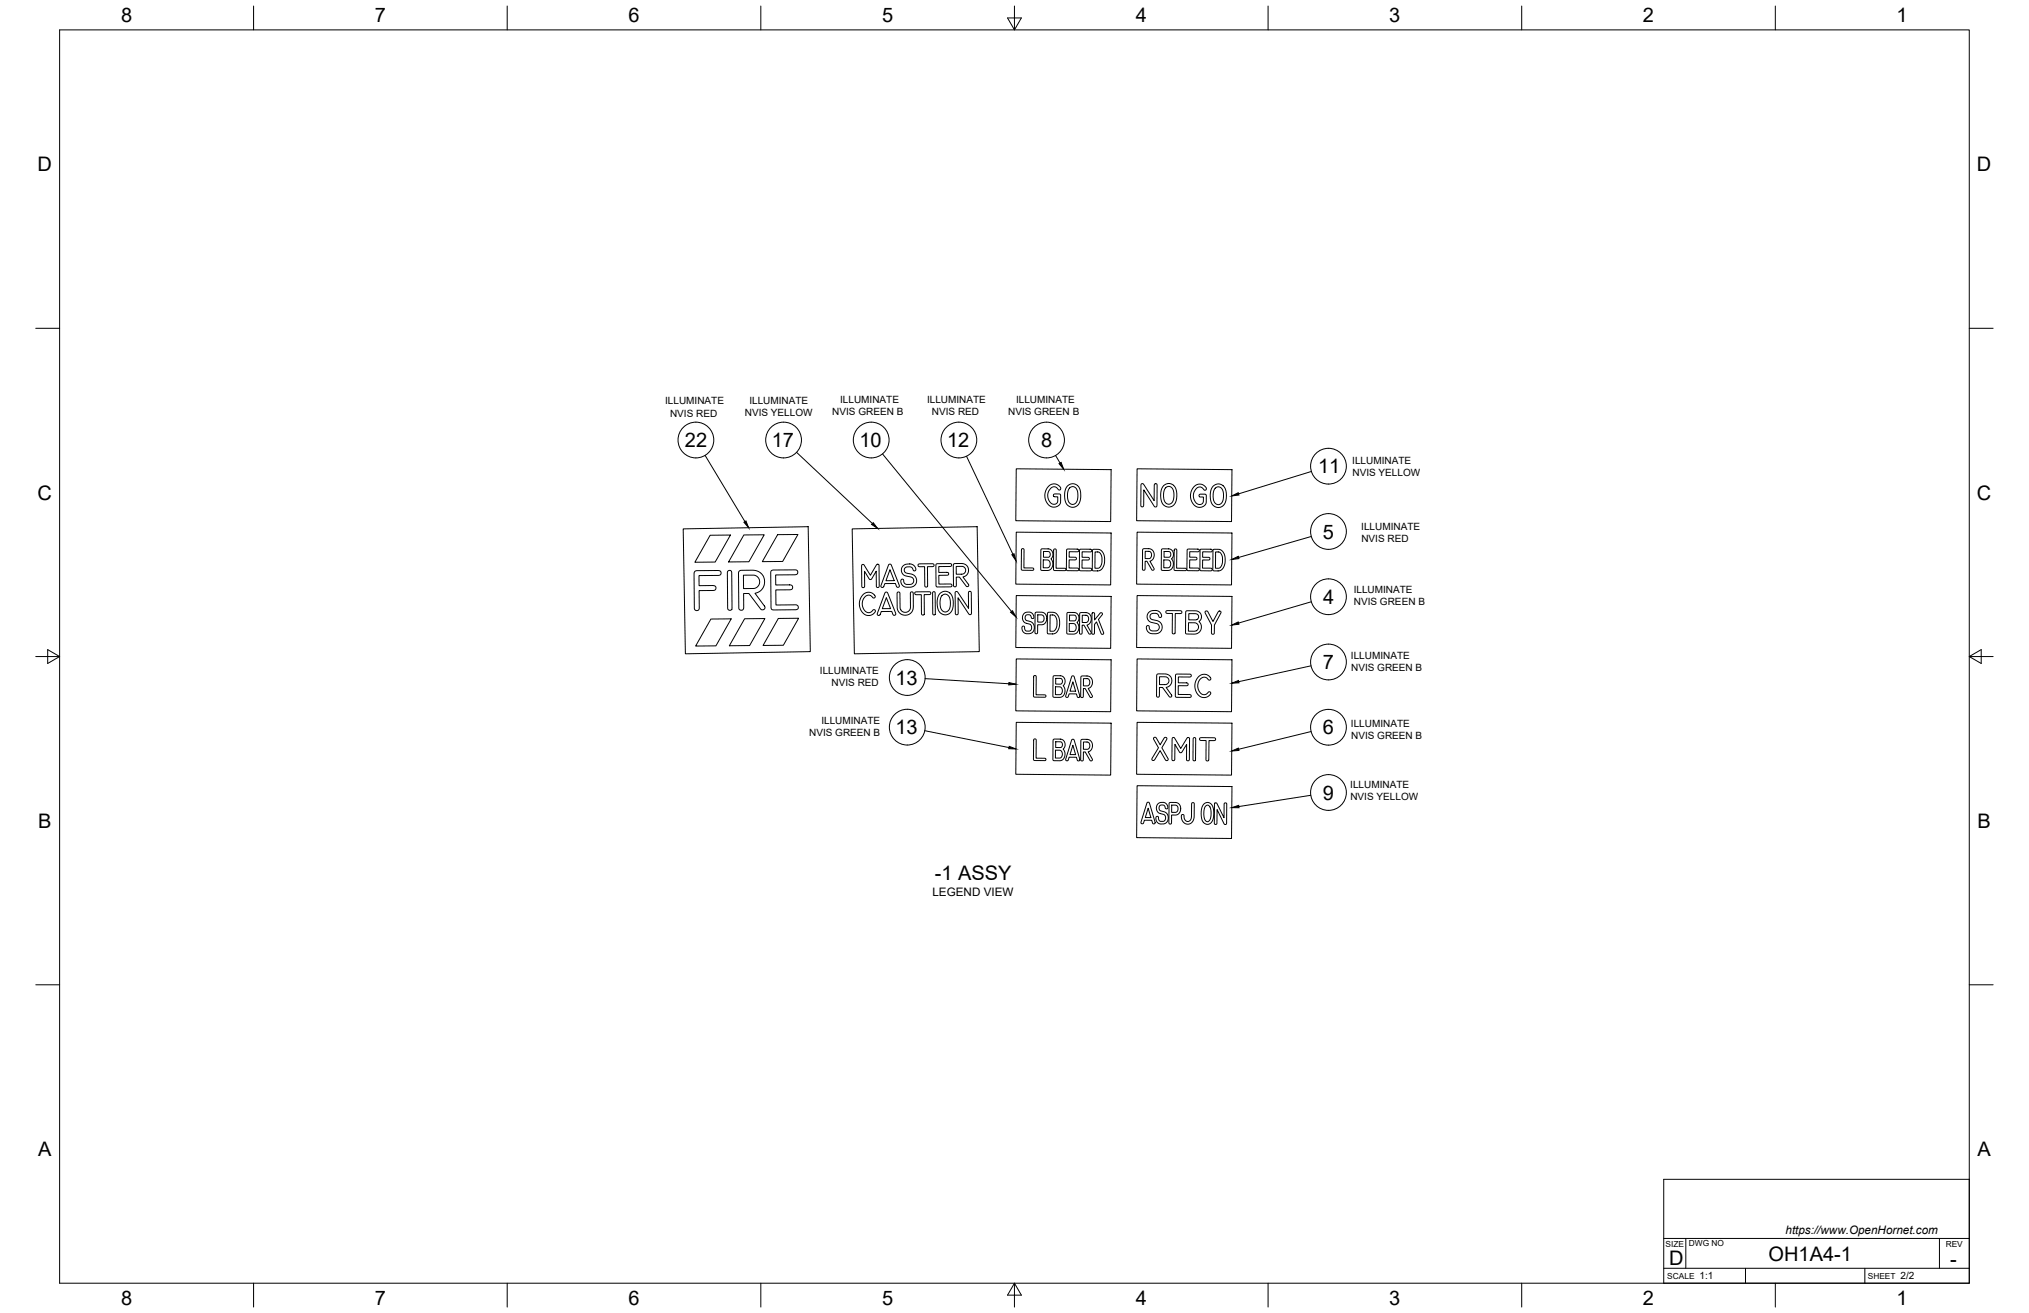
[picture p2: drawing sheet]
<svg xmlns="http://www.w3.org/2000/svg" width="864mm" height="559mm" viewBox="0 0 864 559" stroke-linecap="round" stroke-linejoin="round" font-family="sans-serif">
<!-- layer: Visible Narrow -->
<g fill="none" stroke="#000" stroke-width=".43">
<path d="M446.4 206.8l2-.9 2.2 .7a1.13 1.13 0 0 1 .6 1.9h-.5l-1.1-1.1-1.1-.2-1.2 .6-.9 1.2-.5 1.5 .2 1.5 .9 1.8 1.1 .7 1.4-.1 .7-1.1v-1.9l-1.6-.1-.1-.9 2.4-.2 .5 .4v3.1l-.4 1.1-1.5 .9h-1.9l-1.7-1.3-1.1-2.6 .2-2.8zM454.3 206.8l1.4-.8h1.6l1.3 .6 1.1 1.7 .3 2.1-.3 2.9-.8 1.6-1.5 .9-1 .1-1.2-.4-1.2-.8-.5-1.1-.3-3.9 .4-1.7zM455.3 207.7l.8-.5h1.1l.8 .6 .6 1.3v3.6l-.6 1.2-.9 .7-1.5-.2-1-1.5-.2-2.9zM485.8 206h.9l4.5 7.1 .1-6.7 .5-.5 .6 .2v9l-.3 .6-.8-.2-4.5-7-.1 6.8-.5 .4-.6-.3zM495.2 206.7l1.7-.9 1.4 .1 1.4 .8 .8 1.4 .4 2.2-.2 2.6-.8 1.7-1.3 1-1.3 .2-1.1-.3-1-.7-.7-1.1-.4-1.5v-2.6l.4-1.8zM496.3 207.5l1-.5 .9 .2 .8 .7 .5 1.1 .2 2.2-.3 1.7-.6 1.1-1 .5-1.6-.4-.8-1.6v-3.2zM508.2 207.1l1.1-.8 1.7-.3 1.3 .5 1.1 1.2v.6l-.5 .4-1.5-1.3h-1.6l-1 1.1-.8 1.7v1.3l.4 1.5 .9 1.2 1.2 .5 1-.2 .5-.5 .2-2.5-1.6-.1-.2-.8 .6-.3 2.3 .2 .1 3.6-1.4 1.5-1.5 .3-1.1-.2-1.2-.8-1-1.4-.5-1.8 .1-1.5 .6-1.9zM516.3 206.9l1.5-.8 1.5-.1 1.4 .8 .9 1.4 .4 2.3-.2 2.6-.9 1.8-1.4 .9-1.4 .2-1.1-.4-1.4-1.8-.4-1.5v-2.5l.4-1.8zM517.4 207.6l.9-.4 .9 .1 .7 .6 .7 1.1v3.6l-.6 1.4-1.1 .7-1.6-.4-.8-1.4-.1-3.1 .4-1.4zM302.3 227.8l8.6-.1-6.5 11.5-8.6 .1zM316.6 227.7l8.7-.1-6.6 11.5-8.6 .1zM331 227.5h8.6l-6.5 11.5h-8.6z"/>
<path d="M295.7 243.2l.8-.3 9.1-.1 1 .3 .3 .6-.2 .8-.9 .4-8.3 .1v4.3l6.2-.1 .7 .3 .3 .8-.3 .7-.6 .3-6.2 .1v7.5l-.3 .8-.7 .2-.8-.3-.3-.7-.1-14.7zM309.8 243.1l1.1-.3 .5 .9 .2 15.3-.3 .5-.6 .3-1-.7zM314.6 243.1l.9-.4h5.7l2.2 .9 1.3 1.3 .7 2.6-.5 2.4-1.5 1.8-2 .8 4.1 5.6 .1 .7-.4 .5-.8 .2-.7-.3-5-6.6h-2.2v6.5l-.9 .6-1-.5-.3-15zM316.4 244.8h4.6l1.1 .4 .8 .8 .4 1.2-.1 1.2-.4 .9-1.7 1.1-4.6 .1zM328.3 242.9l.8-.3 9.1-.1 1.2 .4 .1 1-.7 .7-8.7 .1 .1 4.3 6.3-.1 .7 .4 .2 .7-.2 .6-.7 .4-6.3 .1 .1 6.4 8.7-.1 .7 .7-.2 1.1-.8 .3-9.2 .1-1.1-.3-.2-.6-.2-15.2zM366.9 240.3l.9 .2 2.7 4.3 2.7-4.5 .9 .1 .1 9-.2 .5-.5 .1-.5-.3-.1-6.6-2.3 3.6-.7-.4-1.9-3.2v6.5l-.4 .5-.6-.1-.3-9zM367.2 253.2l1.4-.9 1.3-.2 1.4 .4 1.2 1.2-.1 .5-.5 .3-1.7-1.2-1.4 .2-1.2 1.2-.5 1.5 .1 2.2 1.2 1.9 1.7 .4 1.7-1.2 .6 .1v.9l-1.3 1.2-1 .3-1.7-.3-1.2-.9-.9-1.3-.5-1.6v-1.6l.4-1.4zM376.8 252.2l.7-.2 .4 .5 3.3 8.5-.2 .8-.8-.1-.6-1.5-4.5 .1-.7 1.5-.4 .1-.6-.3zM377.3 254.4l1.8 4.6h-3.6zM378.3 240.2l.6-.1 .5 .5 3.3 8.4-.2 .9-.8-.1-.6-1.5-4.5 .1-.6 1.5-.6 .1-.4-.3zM378.8 242.5l1.8 4.6h-3.5zM382 252.1l.6-.2 .4 .6 .3 6.8a2.23 2.23 0 0 0 2.6 1.2 2.23 2.23 0 0 0 1.6-2.4v-5.6l.2-.5 .5-.1 .5 .5v5.8l-.5 2-.9 1-1.8 .6-1.6-.2-1.1-.8-.9-1.9z"/>
<path d="M384.4 240.8l1.2-.6 2-.2 1.2 .5 .8 1 .2 .9-.5 .6-.6-.2-.5-1.2-.8-.4-1.8 .2-.7 1 .5 1.3 3.1 .8 1.4 1.4 .2 1-.1 1.3-1.4 1.4-3.1 .3-1-.4-.8-1-.3-1.3 .5-.7 .6 .2 .3 1.3 .9 .7 2.3-.1 .6-.5 .3-.9-.2-.8-.5-.6-2.9-.8-1.2-.9-.4-1.8zM389.4 252.1l6-.3 .7 .3-.2 .9-2.5 .1v8.2l-.3 .4h-.6l-.3-.5-.1-8.1-2.4-.1-.4-.4zM390.8 240.2l.6-.2 5.4-.1 .7 .3-.2 .8-2.5 .2v8.2l-.4 .5-.8-.5-.1-8.2-2.5-.1zM397 252.1l.7-.3 .3 .5 .1 8.9-.5 .5-.6-.5zM398.5 240.1l6-.2 .5 .2v.6l-.5 .4h-4.9v2.5h3.7l.5 .5-.5 .7-3.7 .1v3.7h5.1l.5 .3-.2 .7h-6.5zM400 252.6l1.3-.8 1.5-.1 1.5 .6 .9 1.3 .5 2.2-.1 2.7-.8 1.9-1.2 1-1.1 .3-1.2-.2-1.1-.6-.8-1.2-.5-1.9v-2.3l.4-1.8zM400.9 253.5l.8-.5h1.1l.9 .6 .6 1.3v3.6l-.6 1.3-1 .6-1.6-.4-.8-1.4-.1-3.2zM405.9 240.1l.6-.3 3.4 .1 1.3 .6 .7 .7 .3 1.5-.3 1.3-.7 .9-1.3 .6 2.3 3.3-.1 .7-.9-.1-2.9-3.8h-1.3v3.6l-.4 .5-.7-.2zM406.6 252l.6-.3 .4 .3 4.6 6.9v-6.7l.3-.5 .7 .1 .3 9.1-.3 .6-.8-.1-4.6-7v6.7l-.4 .5-.7-.2zM407 241.1l2.5-.1 .8 .3 .7 1.2-.3 1.2-.9 .6-2.8 .1zM302.6 263.5l8.6-.1-6.5 11.5-8.6 .1zM316.9 263.3l8.7-.1-6.5 11.5-8.7 .1z"/>
<path d="M331.3 263.2l8.6-.1-6.5 11.5-8.6 .1zM488.9 260.7l1.2-.7 2.2-.2 1.1 .6 .8 1 .2 1-.6 .4-.5-.3-.6-1.2-.9-.3-1.6 .2-.7 .9 .5 1.4 2.9 .8 1.5 1.3 .3 1.4-.2 .9-1.4 1.6-1.4 .2-2.2-.2-1.4-1.5-.2-1.2 .5-.6 .7 .3 .4 1.5 .9 .5 2.1-.1 .6-.5 .3-.8-.1-.9-.7-.7-2.8-.7-1-.7-.6-1.7zM496.3 260.1l6.1-.2 .6 .4-.3 .7-2.5 .1v8.1l-.3 .5h-.6l-.4-.3 .1-8.3-2.5-.1zM504.8 260.2l.4-.3h3.6l1.5 .5 .8 .9 .3 1-.5 1.7a.56 .56 0 0 0-.6 .6 .56 .56 0 0 0 .5 .5l.5 1.1v1.1l-.3 1.1-.8 .8-1.5 .7-3.9-.2zM505.9 265h2.7l.8 .4 .7 1.2-.3 1.4-1 .6h-3zM506 261.2l3.6 .2 .5 .8v.8l-1 .8h-3.1zM513 260.2l.5-.2 .5 .2 2.3 4.3 2.3-4.3 .6-.1 .5 .4-2.8 5.5-.1 3.5-.2 .4-.9-.3v-3.6l-2.7-5zM492.5 287l.7-.2 3.3 .1 1.2 .5 .7 .8 .4 1.4-.3 1.5-.9 .9-1.3 .6 2.4 3.2-.2 .8-.8-.1-2.9-3.9h-1.3v3.6l-.4 .5-.7-.2zM493.5 288l2.8 .1 .6 .3 .6 1.2-.2 1-1 .7-2.8 .1zM500.4 287.1l6.1-.2 .5 .4v.6l-.5 .2h-5v2.5h3.7l.5 .8-.6 .4h-3.6v3.8h5l.5 .5-.2 .6-6 .1-.5-.3zM510.2 287.9l1.1-.7 1.3-.2 2 .8a.88 .88 0 0 1 .8 .7 .88 .88 0 0 1-.5 1l-1.5-1.1-1.1-.2-1 .5-1 1.2-.5 2.6 .6 1.7 .7 .9 1.6 .6 .9-.4 .9-.9 .8 .5-.3 .8-1.1 .8-1.3 .4-1.3-.2-1.1-.7-.8-1.1-.8-2.4 .3-2.5zM491.1 314l.5-.2 .5 .2 1.7 3 1.8-3.1 1 .1v.6l-2.1 3.6 2.7 4.7-.3 .7-.8-.2-2.3-3.9-2.5 4-.6 .2-.4-.3v-.7l2.8-4.5-2.1-3.5z"/>
<path d="M499.1 314h.8l2.7 4.5 2.6-4.4 1-.1v9.3l-.2 .4h-.7l-.3-.3 .1-6.6-2.1 3.3-.5 .3-.6-.4-1.8-3.2-.1 6.4-.4 .5-.7-.1zM508 314.1l.6-.2 .3 .6-.1 8.9-.5 .4-.5-.4zM510.7 314.1l6.1-.1 .6 .3v.6l-.5 .3h-2.3l-.1 8.2-.4 .5-.5-.1-.3-.6 .1-8-2.5-.1-.3-.4z"/>
</g>
<!-- layer: Visible -->
<g fill="none" stroke="#000" stroke-width=".43">
<path d="M432.5 199.5l40.4 .4-.2 22.1-40.3-.4zM484 199.5l40.4 .4-.2 22.1-40.4-.4zM290.8 225.1l53.2-.9 .9 53.1-53.2 1zM362.7 225.1l53.2-.9 .9 53.1-53.2 1zM432.5 226.5l40.4 .3-.2 22.1-40.3-.3zM434.8 233.7l.7-.2 .4 .4-.1 7.8h3.8l.4 .6-.3 .4h-4.5l-.5-.3zM443.1 233.8l3-.2 1 .3 .9 1.2-.1 2a.87 .87 0 0 0-.5 .8 .87 .87 0 0 0 .5 .8l.1 2.1-.9 1.6-1.2 .4-2.8-.2zM444.1 238.3h1.8l.8 .5 .3 1.5-.7 1.2-2.3 .1zM444.2 234.7l2.5 .2 .3 .9-.3 1.2-2.6 .2zM448.6 233.8l.8-.1 .2 .5-.1 7.6 3.9 .1 .3 .4-.2 .5h-4.6l-.5-.3zM454.1 233.8l4.6-.1 .4 .3v.6l-.4 .2h-3.6v2.3l2.6 .1 .4 .2 .1 .5-.6 .4h-2.5l-.1 3.4 3.7 .1 .4 .4-.1 .6-5-.1zM459.6 233.9l4.5-.2 .5 .3v.6l-.3 .3-3.7-.1v2.4h2.7l.4 .7-.6 .4h-2.5l-.1 3.5h3.7l.4 .3-.2 .8-4.9-.2z"/>
<path d="M465.1 234h3l1 .7 .8 1.5 .3 1.4-.2 2.5-.9 1.9-1 .8-2.6 .2-.6-.3zM466.1 234.9l1.8 .2 1 1.8-.1 3.3-.6 1.2-.7 .4h-1.5zM484 226.5l40.4 .3-.2 22.1-40.4-.3zM486.5 233.7l3-.1 .9 .5 .6 .8 .3 1.3-.2 1.1-.7 1.1-1 .4 1.8 3.1-.2 .7h-.7l-2.1-3.7h-.8l-.1 3.6h-1zM487.4 234.6l1.9 .1 .5 .4 .3 1.3-.5 1.2-2.2 .1zM494.5 233.7l2.9-.1 1.1 .3 .8 1.2v1.9a1.04 1.04 0 0 0-.6 .9 1.04 1.04 0 0 0 .5 .9l.1 2-.9 1.6-1 .4-3-.2zM495.4 238.3h1.8l.8 .5 .3 1.5-.7 1.2-2.3 .1zM495.5 234.7l2.4 .2 .4 .9-.3 1.2-2.6 .2zM499.9 233.8l.8-.1 .2 .5-.1 7.6 3.9 .1 .3 .4-.2 .5h-4.4l-.7-.3zM505.4 233.8l4.6-.1 .4 .3v.5l-.4 .3h-3.6v2.3l2.6 .1 .5 .7-.6 .4h-2.5l-.1 3.4 3.6 .1 .5 .4-.1 .6-5-.1zM510.9 233.9l4.5-.2 .5 .3v.6l-.3 .3-3.7-.1v2.4h2.7l.4 .7-.5 .4h-2.6l-.1 3.5 3.8 .1 .3 .4-.2 .6-4.9-.2zM516.4 234h3l1 .7 .8 1.5 .3 2.2-.2 1.7-.9 1.9-1.1 .9-2.5 .1-.6-.4z"/>
<path d="M517.4 234.9l1.8 .2 1.1 1.8-.2 3.3-.6 1.2-.6 .4h-1.6zM432.5 253.5l40.4 .3-.2 22.1-40.3-.3zM484 253.5l40.4 .3-.2 22.1-40.4-.3zM435.7 261.3l1.1-.7 1.6-.1 1 .6 .5 .9 .1 .9-.3 .3-.6-.1-.5-1.1-.5-.4-1.2 .1-.6 .9 .4 1.4 2.4 .8 1 1.4-.1 2.1-1.3 1.3h-2.2l-.7-.4-.7-.9-.1-1.3 .5-.6 .5 .2 .3 1.5 .6 .5 1.6-.1 .6-1.1-.5-1.6-2.3-.8-.7-.6-.4-1.7zM440.7 260.7l3.5 .1 1 1 .3 1.4-.3 1.4-.8 1-2.7 .3-.1 3.4-.4 .4-.5-.1-.2-.4zM441.7 261.7h1.7l.7 .4 .3 1.3-.6 1.2-2.1 .2zM446 260.7l3.1 .1 .8 .7 .8 1.4 .3 1.8-.3 2.6-.9 1.7-1.1 .7-2.9-.2zM447 261.7l1.9 .3 .9 1.9-.1 3-.8 1.4-.6 .3h-1.4zM454.3 260.8l2.9-.1 1 .3 1 1.4-.1 1.5a1.14 1.14 0 0 0-.1 1.9l.1 2.1-.9 1.5-1.3 .5-2.8-.2zM455.1 265.4h1.9l.8 .6 .2 1.5-.6 1.1-2.3 .1zM455.2 261.8l2.5 .2 .4 1-.4 1-2.5 .2zM459.6 260.9l3.2-.1 1.3 1 .4 1.3-.2 1.3-.8 1.2-.9 .4 1.8 3.2-.2 .6-.7-.1-2.1-3.6h-.8l-.1 3.6-.7 .2-.3-.3z"/>
<path d="M460.7 261.8l1.7 .1 .6 .3 .3 1.5-.6 1.1-2.1 .1zM464.9 260.9l.5-.2 .4 .3 .1 2.8 2.4-2.9 .8 .1 .1 .5-1.7 2.1 2.3 5.7-.3 .6-.8-.3-2-4.9-.8 1-.1 3.9-.4 .3-.6-.2zM432.5 280.4l40.4 .4-.2 22.1-40.3-.4zM440 287.7l.7-.2 .3 .4v7.8h3.8l.4 .5-.3 .5h-4.5l-.5-.3zM448.4 287.7l2.9-.1 1 .3 .9 1.2v1.8a1.13 1.13 0 0 0-.1 1.8l.1 2.1-.9 1.6-1.2 .4-2.9-.2zM449.2 292.3h1.9l.7 .5 .4 1.5-.7 1.2-2.3 .1zM449.3 288.7l2.5 .2 .4 .9-.4 1.2-2.5 .1zM456.2 287.8l.7-.1 .3 .4 2.4 8.1-.3 .6-.7-.1-.4-1.4h-3.1l-.5 1.4-.6 .1-.4-.3zM456.6 290.2l1.2 4h-2.4zM460.2 287.8l2.9-.1 .9 .4 .7 .9 .2 2.3-.7 1.1-1 .6 1.7 3.1-.1 .7-.8-.1-2.1-3.6-.8-.1-.1 3.7-.5 .2-.5-.3zM461.2 288.8h1.8l.5 .5 .3 1.5-.6 1-2.1 .1zM484 280.4l40.4 .4-.2 22.1-40.4-.4z"/>
<path d="M432.5 307.4l40.4 .4-.2 22.1-40.3-.4zM440 314.7l.6-.2 .4 .4v7.8h3.9l.3 .5-.3 .5h-4.4l-.6-.3zM448.3 314.7l3-.1 1 .3 .9 1.2v1.7a1.13 1.13 0 0 0-.1 1.9l.1 2.1-.9 1.5-1.2 .5-2.8-.2zM449.2 319.3h2l.6 .5 .4 1.4-.6 1.2-2.4 .2zM449.3 315.7l2.5 .1 .4 1-.2 1-.6 .4-2.1-.1zM456.2 314.8l.6-.2 .4 .4 2.4 8.1-.4 .7-.6-.2-.4-1.3h-3.1l-.6 1.4-.5 .1-.4-.4zM456.6 317.2l1.2 4-2.4-.1zM460.2 314.9l3.1-.2 .8 .5 .6 .8 .2 2.3-.8 1.2-.9 .5 1.7 3.1-.2 .7-.7-.1-2.1-3.7h-.8l-.1 3.6-.5 .3-.5-.3zM461.2 315.8h1.7l.6 .4 .3 1.6-.6 .9-2.1 .2zM484 307.4l40.4 .4-.2 22.1-40.4-.4zM484 334.4l40.4 .4-.2 22-40.4-.3zM488.3 341.5h.7l.3 .4 2.4 8.1-.4 .6-.7-.1-.4-1.4h-3.1l-.5 1.4-.6 .1-.4-.4z"/>
<path d="M488.7 344l1.1 4-2.3-.1zM492.8 342.2l1.3-.7 1.9 .2 1 1.4 .1 .7-.5 .4a.67 .67 0 0 1-.7-.8l-.7-.8-1.3 .1-.5 .5v1.1l.3 .6 2.2 .8 .8 .6 .5 1.2-.1 1.5-.5 .9-.9 .6h-2.3l-1.3-1.2-.1-1.1 .2-.6h.8l.3 1.4 .6 .6 1.7-.2 .4-.6 .1-1-.5-1-2.2-.7-.8-.7-.4-1.8zM497.7 341.7h3.4l.9 .6 .5 1.7-.2 1.3-.8 1.2-.8 .4h-2l-.1 3.4-.4 .4-.5-.1-.2-.4zM498.7 342.6l1.7 .1 .7 .4 .3 1.5-.5 .9-2.2 .2zM507.3 341.7h.8l.2 .4-.2 6.3-1.1 1.9-1.9 .4-1.1-.5-.7-.8-.5-2.3 .4-.4 .6 .1 .3 1.8 .9 .9 .8 .1 .8-.5 .5-1.6zM512.2 342.4l1.2-.8 1.3 .1 1.1 .9 .6 1.3 .2 2.6-.4 2.4-.7 1.2-1.1 .7h-1l-1-.6-.9-1.6-.2-3.8zM513.2 343l.7-.4 .8 .4 .8 2.3-.3 3.1-.6 1-.7 .3-1-.7-.5-1.7 .1-2.5zM517 341.9l.3-.2 .6 .1 3.1 6.2v-5.9l.4-.4 .7 .2v8.5l-.3 .5-.8-.3-3-6v5.8l-.4 .5-.6-.2z"/>
</g>
<!-- layer: Border -->
<g fill="none" stroke="#000" stroke-width=".43">
<path d="M25.4 12.7h812.8v533.4h-812.8zM107.9 2.6v10.1M215.9 2.6v10.1M323.8 2.6v10.1M428.8 7.6h5.9l-2.9 5.1zM431.8 2.6v10.1M539.7 2.6v10.1M647.7 2.6v10.1M755.6 2.6v10.1M15.2 139.7h10.2M838.2 139.7h10.1M15.2 279.4h10.2"/>
<path d="M20.3 276.5l5.1 2.9-5.1 3zM838.2 279.4l5.1-2.9v5.9zM838.2 279.4h10.1M15.2 419.1h10.2M838.2 419.1h10.1M107.9 546.1v10.2M215.9 546.1v10.2M323.8 546.1v10.2M431.8 546.1l2.9 5.1h-5.9zM431.8 546.1v10.2M539.7 546.1v10.2M647.7 546.1v10.2"/>
<path d="M755.6 546.1v10.2"/>
</g>
<!-- layer: Titleblock -->
<path d="M708.1 501.9h130.1v44.2h-130.1zM708.1 539.8h130.1M708.1 527.1h130.1M717.5 527.1v12.7M742.9 539.8v6.3M793.7 539.8v6.3M825.5 527.1v12.7" fill="none" stroke="#000" stroke-width=".43"/>
<!-- layer: Balloons -->
<g fill="none" stroke="#000" stroke-width=".43">
<path d="M300.1 193.8l17 28.2M339 192.5l32.3 30.3M375.6 193.2l54.9 67M411.4 194.2l19.7 41.7M449.3 193.8l1.9 3.3M558.1 200.7l-30.9 9.5M558.1 228.3l-30.9 9M558.1 256.1l-30.9 9.1M393.7 288.8l35.7 2.2M558 283.4l-30.8 6.7M393.6 311l35.9 7.2M558 311.3l-30.8 7.6"/>
<path d="M557.9 338.5l-30.6 4.8"/>
<circle cx="296.2" cy="187.3" r="7.6"/>
<circle cx="333.5" cy="187.3" r="7.6"/>
<circle cx="370.8" cy="187.3" r="7.6"/>
<circle cx="408.1" cy="187.3" r="7.6"/>
<circle cx="445.4" cy="187.3" r="7.6"/>
<circle cx="565.4" cy="198.4" r="7.6"/>
<circle cx="565.4" cy="226.2" r="7.6"/>
<circle cx="565.4" cy="254" r="7.6"/>
<circle cx="386.2" cy="288.3" r="7.6"/>
<circle cx="565.4" cy="281.7" r="7.6"/>
<circle cx="386.2" cy="309.5" r="7.6"/>
<circle cx="565.4" cy="309.5" r="7.6"/>
<circle cx="565.4" cy="337.3" r="7.6"/>
</g>
<g fill="#000" stroke="#000" stroke-width=".43">
<path d="M450.7 197.3l.9-.5 1.1 2.9zM524.3 211.1l2.7-1.4 .3 1zM316.6 222.3l.9-.6 1.1 2.9zM371.7 222.4l1.8 2.5-2.5-1.7zM430.7 236.1l.9-.4 .8 2.9zM524.3 238.1l2.7-1.3 .3 .9zM430.1 260.6l.8-.7 1.6 2.7zM524.3 266l2.7-1.3 .3 1zM429.4 290.5l3 .7-3 .3zM524.3 290.8l2.8-1.2 .2 1zM429.6 317.6l2.8 1.1-3.1-.1zM524.3 319.6l2.8-1.2 .2 1z"/>
<path d="M524.3 343.7l2.9-.9 .2 1z"/>
</g>
<g font-size="8.5">
<text x="51.6" y="9.4">8</text>
<text x="159.5" y="9.4">7</text>
<text x="267.5" y="9.4">6</text>
<text x="375.4" y="9.3">5</text>
<text x="483.4" y="9.4">4</text>
<text x="591.3" y="9.4">3</text>
<text x="699.3" y="9.4">2</text>
<text x="807.2" y="9.4">1</text>
<text x="16" y="72.9">D</text>
<text x="841.4" y="72.9">D</text>
<text x="291.5" y="190.4">22</text>
<text x="328.5" y="190.4">17</text>
<text x="365.8" y="190.3">10</text>
<text x="403.1" y="190.4">12</text>
<text x="443.1" y="190.3">8</text>
<text x="561" y="201.5">11</text>
<text x="16" y="212.6">C</text>
<text x="841.4" y="212.6">C</text>
<text x="563" y="229.2">5</text>
<text x="563.2" y="257">4</text>
<text x="563" y="284.8">7</text>
<text x="381.1" y="291.4">13</text>
<text x="381.1" y="312.5">13</text>
<text x="563.1" y="312.5">6</text>
<text x="563.1" y="340.3">9</text>
<text x="16.2" y="352.3">B</text>
<text x="841.7" y="352.3">B</text>
<text x="397.9" y="374.5">-1 ASSY</text>
<text x="16.2" y="492">A</text>
<text x="841.7" y="492">A</text>
<text x="710.4" y="538.4">D</text>
<text x="752.8" y="536.7">OH1A4-1</text>
<text x="830.1" y="538.8">-</text>
<text x="51.6" y="555.5">8</text>
<text x="159.5" y="555.5">7</text>
<text x="267.5" y="555.5">6</text>
<text x="375.4" y="555.4">5</text>
<text x="483.4" y="555.5">4</text>
<text x="591.3" y="555.5">3</text>
<text x="699.3" y="555.5">2</text>
<text x="807.2" y="555.5">1</text>
</g>
<g font-size="5">
<text x="396.9" y="381.2">LEGEND VIEW</text>
<text x="760" y="525.2">https://www.OpenHornet.com</text>
</g>
<g font-size="4.3">
<text x="283.1" y="172.1">ILLUMINATE</text>
<text x="319" y="171.9">ILLUMINATE</text>
<text x="357.6" y="171.6">ILLUMINATE</text>
<text x="394.6" y="171.6">ILLUMINATE</text>
<text x="432.5" y="171.5">ILLUMINATE</text>
<text x="285.2" y="177.3">NVIS RED</text>
<text x="317" y="177">NVIS YELLOW</text>
<text x="354.2" y="176.7">NVIS GREEN B</text>
<text x="396.6" y="176.7">NVIS RED</text>
<text x="429.1" y="176.7">NVIS GREEN B</text>
<text x="575.6" y="197.3">ILLUMINATE</text>
<text x="575.7" y="202.4">NVIS YELLOW</text>
<text x="579.4" y="225.6">ILLUMINATE</text>
<text x="579.5" y="230.7">NVIS RED</text>
<text x="576.2" y="252.2">ILLUMINATE</text>
<text x="576.2" y="257.3">NVIS GREEN B</text>
<text x="575" y="280.6">ILLUMINATE</text>
<text x="349" y="287">ILLUMINATE</text>
<text x="575.1" y="285.7">NVIS GREEN B</text>
<text x="354" y="292.1">NVIS RED</text>
<text x="349.6" y="308.1">ILLUMINATE</text>
<text x="575" y="309.2">ILLUMINATE</text>
<text x="344.4" y="313.2">NVIS GREEN B</text>
<text x="575.1" y="314.3">NVIS GREEN B</text>
<text x="574.7" y="335.5">ILLUMINATE</text>
<text x="574.8" y="340.7">NVIS YELLOW</text>
<text x="723.4" y="544.5">1:1</text>
<text x="809" y="544.5">2/2</text>
</g>
<g font-size="3.5">
<text x="708.9" y="530.9">SIZE</text>
<text x="718.9" y="530.5">DWG NO</text>
<text x="828.2" y="530.9">REV</text>
<text x="709.6" y="544.2">SCALE</text>
<text x="795" y="544.2">SHEET</text>
</g>
</svg>
